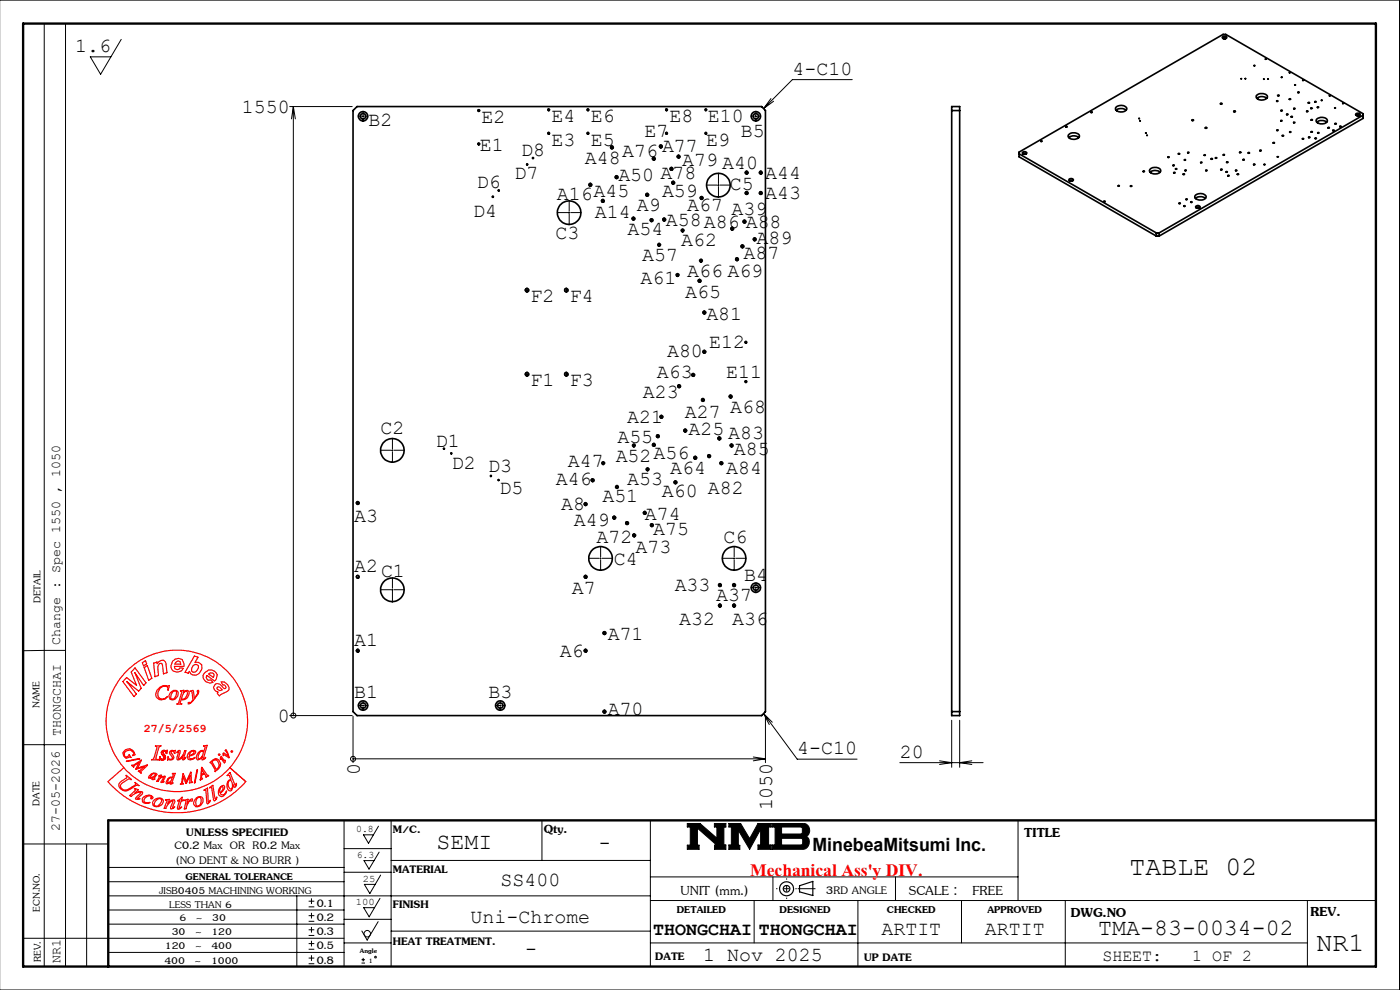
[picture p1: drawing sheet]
<svg xmlns="http://www.w3.org/2000/svg" width="297mm" height="210mm" viewBox="0 0 297 210" stroke-linecap="round" stroke-linejoin="round" font-family="sans-serif">
<g fill="none" stroke="#000" stroke-width=".35">
<path d="M259.4 7.8a.42 .42 0 0 1 .5-.2 .42 .42 0 0 1 .3 .5 .42 .42 0 0 1-.5 .2 .42 .42 0 0 1-.3-.5zM259.4 8.1h.7M259.6 8.2h.3M263.3 16.7h.1zM264.2 16.7h.1M268.1 16.7l.1 .1zM268.5 12.5l.1 .1zM269 16.8h.1M274.7 18l.1 .1zM276.4 17h.1zM75.7 22.6h85.9l.8 .9v127.4l-.8 .9h-85.9l-.8-.9v-127.4zM201.9 22.6h1.7v129.2h-1.7z"/>
<path d="M201.9 23.5h1.7M216.2 32.6l29.1 16.8M216.9 32.4a.53 .53 0 0 1 .9 .1 .51 .51 0 0 1-.5 .2 .51 .51 0 0 1-.4-.3zM217 32.7h.7M217.2 32.7h.3M226.1 26.8l.3 .1zM226.7 28.6a1.56 1.56 0 0 1 2.3 .2 1.34 1.34 0 0 1-2.1 .5l-.3-.3zM226.7 29.2a1.75 1.75 0 0 1 2.1 0M226.8 38a.42 .42 0 0 1 .6-.2 .42 .42 0 0 1 .2 .5 .42 .42 0 0 1-.5 .2 .42 .42 0 0 1-.3-.5zM226.9 38.3h.7M227.1 38.4h.3M236.8 22.7a1.53 1.53 0 0 1 2.2 .3 1.45 1.45 0 0 1-2.4 .2z"/>
<path d="M236.8 23.4a1.76 1.76 0 0 1 2.1 0M239.9 39.4l.2 .1h-.2zM241.6 25.1h.1zM241.8 25.6h.1M243 28.2h.1zM243.3 28.7h.1M244 36.5a1.63 1.63 0 0 1 2.1 0M244.2 35.7a1.4 1.4 0 0 1 2 .6 1.39 1.39 0 0 1-2.4-.1zM247.8 33.3l.2 .1zM248.8 35l.3 .1-.2 .1zM249 36.6h.3l-.3 .1zM250 32.6h.3z"/>
<path d="M251 36.9l.3 .1h-.2zM254.7 34.4l.3 .1zM257.9 33.4l.2 .1-.2 .1zM259 21.9l.3 .1-.4 .1zM260.1 36.4l.3 .1zM260.5 37.2l.2 .1zM262.1 36.1l.3 .1h-.3zM262.5 36.9l.2 .1zM263 32.3h.2zM266 34.8l.2 .1-.2 .1zM266.6 20.2a1.55 1.55 0 0 1 2.3 .3 1.39 1.39 0 0 1-2.4 .1zM266.6 20.8a1.76 1.76 0 0 1 2.1 0"/>
<path d="M268.1 34.9h.2zM270.1 30.2l.3 .1-.3 .1zM271 33.3l.1-.1zM271.7 25.5l.3 .1-.3 .1zM271.8 23.4l.2 .1h-.2zM272.1 28.7l.2 .1h-.2zM273 24.2l.2 .1h-.2zM273.5 21l.3 .1zM273.6 27.9l.3 .1-.3 .1zM274.4 26h.3zM274.5 23l.2 .1h-.2zM277.6 29.1h.3l-.3 .1z"/>
<path d="M278.1 22.9l.2 .1zM278.2 25.4l.2 .1h-.2zM278.9 21.6h.3zM279 29.3l.3 .1zM279.3 25.9a1.76 1.76 0 0 1 2.1 0M279.4 25.2a1.39 1.39 0 0 1 2.2 .4 1.43 1.43 0 0 1-2.4 0zM280.3 21.3h.2zM281.7 27.1h.3zM282.8 27.6l.2 .1-.2 .1zM283.2 26.2h.3l-.3 .1zM284.3 26.8h.2l-.2 .1zM284.9 21.9h.1z"/>
<path d="M287.6 24.2a.51 .51 0 0 1 .5-.2 .51 .51 0 0 1 .4 .4 .49 .49 0 0 1-.5 .2 .49 .49 0 0 1-.4-.4zM287.7 24.5h.7M287.9 24.5h.3M289.2 24.4l-43.3 25M245.3 50.1l-29.1-16.8v-1l43.3-25h.5l29.2 16.8v1l-43.3 25M245.3 49.4h.6M245.3 50.1h.6M245.3 49.4v.7M245.9 49.4v.7M250.2 43.1h.2l-.2 .1zM251.6 42.2l.2 .1-.1 .1zM253.6 42.1a1.76 1.76 0 0 1 2.1 0"/>
<path d="M253.7 41.3a1.41 1.41 0 0 1 2.2 .5 1.49 1.49 0 0 1-2.4 .1zM253.7 43.8a.49 .49 0 0 1 .5-.2 .49 .49 0 0 1 .4 .4 .49 .49 0 0 1-.5 .2 .49 .49 0 0 1-.4-.4zM253.8 44.1h.7M254 44.1h.3M201.9 150.9h1.7"/>
<circle cx="266.1" cy="13.9" r=".08"/>
<circle cx="271.9" cy="16.4" r=".08"/>
<circle cx="273.6" cy="15.4" r=".08"/>
<circle cx="275.5" cy="19.6" r=".11"/>
<circle cx="77" cy="24.6" r=".57"/>
<circle cx="77" cy="24.7" r=".98"/>
<circle cx="101.6" cy="23.4" r=".18"/>
<circle cx="101.6" cy="30.5" r=".18"/>
<circle cx="111.8" cy="34.9" r=".11"/>
<circle cx="113.1" cy="33.5" r=".11"/>
<circle cx="116.4" cy="28.3" r=".18"/>
<circle cx="116.4" cy="23.3" r=".17"/>
<circle cx="124.7" cy="28.3" r=".18"/>
<circle cx="124.7" cy="23.3" r=".17"/>
<circle cx="125.3" cy="39.2" r=".29"/>
<circle cx="129.8" cy="31.3" r=".28"/>
<circle cx="130.8" cy="37.6" r=".28"/>
<circle cx="138.7" cy="33.7" r=".28"/>
<circle cx="140.2" cy="31.1" r=".3"/>
<circle cx="141.4" cy="28.3" r=".18"/>
<circle cx="141.4" cy="23.3" r=".17"/>
<circle cx="142.4" cy="35.8" r=".29"/>
<circle cx="142.8" cy="38.8" r=".29"/>
<circle cx="144" cy="33.2" r=".28"/>
<circle cx="149.7" cy="28.3" r=".18"/>
<circle cx="149.7" cy="23.3" r=".17"/>
<circle cx="152.4" cy="39.3" r="2.5"/>
<circle cx="158.4" cy="36.6" r=".28"/>
<circle cx="160.4" cy="24.7" r=".56"/>
<circle cx="160.4" cy="24.6" r=".99"/>
<circle cx="161.4" cy="36.6" r=".28"/>
<circle cx="220.9" cy="30" r=".1"/>
<circle cx="231.6" cy="23.8" r=".11"/>
<circle cx="237.3" cy="39.4" r=".1"/>
<circle cx="242.6" cy="36.4" r=".11"/>
<circle cx="249.5" cy="35.9" r=".1"/>
<circle cx="251.4" cy="33.9" r=".11"/>
<circle cx="251.5" cy="36.2" r=".09"/>
<circle cx="252.1" cy="32.4" r=".13"/>
<circle cx="253" cy="25.5" r=".13"/>
<circle cx="255.6" cy="32.9" r=".11"/>
<circle cx="255.9" cy="27.1" r=".13"/>
<circle cx="255.9" cy="36.2" r=".1"/>
<circle cx="257.1" cy="33.7" r=".11"/>
<circle cx="259.1" cy="36" r=".11"/>
<circle cx="259.6" cy="32.9" r=".1"/>
<circle cx="260.4" cy="34.4" r=".12"/>
<circle cx="261.9" cy="23.7" r=".15"/>
<circle cx="263.8" cy="33.9" r=".11"/>
<circle cx="264.9" cy="32.4" r=".11"/>
<circle cx="267.4" cy="32" r=".11"/>
<circle cx="271" cy="21.5" r=".1"/>
<circle cx="271" cy="27.7" r=".11"/>
<circle cx="271.2" cy="20.3" r=".11"/>
<circle cx="274" cy="24.8" r=".11"/>
<circle cx="276.4" cy="29.5" r=".09"/>
<circle cx="277.3" cy="23.6" r=".11"/>
<circle cx="277.7" cy="21.8" r=".11"/>
<circle cx="278.3" cy="28" r=".11"/>
<circle cx="279.6" cy="22.8" r=".1"/>
<circle cx="279.7" cy="28.2" r=".1"/>
<circle cx="282.1" cy="20.3" r=".08"/>
<circle cx="283.2" cy="22.9" r=".07"/>
<circle cx="104.6" cy="41.7" r=".12"/>
<circle cx="105.8" cy="40.4" r=".11"/>
<circle cx="120.7" cy="45.1" r="2.5"/>
<circle cx="127.9" cy="42.6" r=".29"/>
<circle cx="134.4" cy="46.4" r=".29"/>
<circle cx="137.3" cy="41.3" r=".29"/>
<circle cx="138.2" cy="46.7" r=".29"/>
<circle cx="139.8" cy="51.9" r=".28"/>
<circle cx="140.9" cy="46.6" r=".29"/>
<circle cx="143.7" cy="58.3" r=".3"/>
<circle cx="144.8" cy="48.9" r=".28"/>
<circle cx="148.4" cy="59.6" r=".29"/>
<circle cx="148.7" cy="55.3" r=".29"/>
<circle cx="148.8" cy="42" r=".3"/>
<circle cx="155.3" cy="48.5" r=".29"/>
<circle cx="156.3" cy="55" r=".28"/>
<circle cx="157.5" cy="52.2" r=".28"/>
<circle cx="157.9" cy="47" r=".29"/>
<circle cx="158.4" cy="40.9" r=".28"/>
<circle cx="160.1" cy="50.8" r=".28"/>
<circle cx="161.4" cy="40.9" r=".28"/>
<circle cx="234.3" cy="42.8" r=".11"/>
<circle cx="251.3" cy="43.7" r=".11"/>
<circle cx="252.7" cy="42.9" r=".1"/>
<circle cx="111.8" cy="79.4" r=".35"/>
<circle cx="111.8" cy="61.6" r=".35"/>
<circle cx="120.1" cy="79.4" r=".35"/>
<circle cx="120.1" cy="61.6" r=".35"/>
<circle cx="147.1" cy="79.5" r=".29"/>
<circle cx="149.4" cy="66.3" r=".28"/>
<circle cx="149.4" cy="74.6" r=".28"/>
<circle cx="158.2" cy="72.6" r=".17"/>
<circle cx="83.2" cy="95.5" r="2.5"/>
<circle cx="94.2" cy="95.2" r=".11"/>
<circle cx="95.8" cy="96.2" r=".11"/>
<circle cx="128" cy="98.2" r=".29"/>
<circle cx="134.5" cy="94.5" r=".28"/>
<circle cx="137.4" cy="99.5" r=".29"/>
<circle cx="138.7" cy="94.4" r=".28"/>
<circle cx="139.5" cy="92.5" r=".28"/>
<circle cx="140.3" cy="88.4" r=".28"/>
<circle cx="144.1" cy="81.9" r=".28"/>
<circle cx="145.4" cy="91.3" r=".28"/>
<circle cx="147.5" cy="97.1" r=".29"/>
<circle cx="149.1" cy="84.8" r=".28"/>
<circle cx="150.4" cy="96.7" r=".3"/>
<circle cx="152.6" cy="93" r=".28"/>
<circle cx="153" cy="98.2" r=".28"/>
<circle cx="155" cy="84.1" r=".29"/>
<circle cx="155.2" cy="94.5" r=".29"/>
<circle cx="158.2" cy="81" r=".18"/>
<circle cx="75.9" cy="106.7" r=".29"/>
<circle cx="104.1" cy="101" r=".11"/>
<circle cx="105.8" cy="101.8" r=".11"/>
<circle cx="124.2" cy="106.9" r=".28"/>
<circle cx="125.7" cy="101.9" r=".29"/>
<circle cx="127.4" cy="118.5" r="2.5"/>
<circle cx="130.3" cy="109.8" r=".29"/>
<circle cx="130.9" cy="103.3" r=".28"/>
<circle cx="133" cy="110.9" r=".28"/>
<circle cx="134.5" cy="113.6" r=".28"/>
<circle cx="136.8" cy="108.8" r=".28"/>
<circle cx="138.3" cy="111.4" r=".29"/>
<circle cx="143.3" cy="102.3" r=".28"/>
<circle cx="155.7" cy="118.5" r="2.5"/>
<circle cx="75.9" cy="138" r=".28"/>
<circle cx="75.9" cy="122.4" r=".29"/>
<circle cx="83.2" cy="125.1" r="2.5"/>
<circle cx="124.2" cy="138" r=".28"/>
<circle cx="124.2" cy="122.4" r=".29"/>
<circle cx="128.2" cy="134.3" r=".29"/>
<circle cx="152.7" cy="128.4" r=".28"/>
<circle cx="152.7" cy="124.1" r=".28"/>
<circle cx="155.7" cy="128.4" r=".28"/>
<circle cx="155.7" cy="124.1" r=".28"/>
<circle cx="160.4" cy="124.7" r=".56"/>
<circle cx="160.4" cy="124.7" r=".99"/>
<circle cx="77" cy="149.7" r=".57"/>
<circle cx="77" cy="149.7" r=".98"/>
<circle cx="106.1" cy="149.7" r=".57"/>
<circle cx="106.1" cy="149.7" r=".98"/>
<circle cx="128.2" cy="151" r=".28"/>
</g>
<g fill="none" stroke="#000" stroke-width=".21">
<path d="M-.1 0h297v210h-297M9.4 5v200M13.9 5v200M25.7 8.4l-4.4 7.4-2.1-3.7h4.3M180.8 16.9h-12.7l-6.1 6.1M263.3 16.7h.1zM264.2 16.6l.1 .1zM266 13.9l.2 .1zM268.1 16.7l.1 .1zM268.5 12.5h.1zM269 16.8h.1M271.8 16.4h.2z"/>
<path d="M61.5 22.6h13.2M62.2 22.6v129.2M62.2 22.6l.5 2.6M62.2 22.6l-.4 2.6M76.9 24.7h.3M77 24.5v.3M101.5 23.5h.2M101.5 30.5h.2M101.6 23.3v.3M101.6 30.4v.2M101.6 23.2a.22 .22 0 0 0-.3 .2 .22 .22 0 0 0 .2 .3 .22 .22 0 0 0 .3-.2M101.6 30.3a.21 .21 0 0 0-.2 .2 .21 .21 0 0 0 .1 .2 .21 .21 0 0 0 .3-.1"/>
<path d="M111.7 34.9l.2 .1-.2-.1 .2-.2-.1 .3M113.1 33.4v.2M113.1 33.4l-.1 .2h.1l.1-.1h-.2M116.3 23.3h.2M116.3 28.3h.2M116.4 23.2v.2M116.4 28.1v.3M116.5 28.1l-.3 .1a.2 .2 0 0 0 .1 .3 .2 .2 0 0 0 .3-.2M116.5 23.1l-.3 .2a.2 .2 0 0 0 .2 .2 .2 .2 0 0 0 .2-.2M124.6 23.3h.2M124.6 28.3h.2M124.7 23.2v.2"/>
<path d="M124.7 28.1v.3M124.8 28.1l-.2 .1a.19 .19 0 0 0 .1 .3 .19 .19 0 0 0 .2-.2M124.8 23.1l-.3 .2a.2 .2 0 0 0 .2 .2 .2 .2 0 0 0 .2-.2M125.1 39.2h.3M125.2 39.1v.2M125.3 38.9a.34 .34 0 0 0-.4 .2 .34 .34 0 0 0 .2 .4 .34 .34 0 0 0 .5-.2M129.7 31.2h.3M129.8 31.1v.3M129.9 30.9a.34 .34 0 0 0-.4 .2 .34 .34 0 0 0 .2 .5 .34 .34 0 0 0 .4-.2M130.7 37.6h.3M130.8 37.5v.2M130.9 37.2a.34 .34 0 0 0-.4 .3 .34 .34 0 0 0 .2 .4 .34 .34 0 0 0 .4-.2"/>
<path d="M138.6 33.6h.2M138.7 33.5v.3M138.8 33.3a.34 .34 0 0 0-.4 .3 .34 .34 0 0 0 .2 .4 .34 .34 0 0 0 .4-.2M140.1 31h.2M140.2 30.9v.3M140.3 30.7a.33 .33 0 0 0-.4 .2 .33 .33 0 0 0 .2 .4 .33 .33 0 0 0 .4-.2M141.3 23.3h.2M141.3 28.3h.2M141.4 23.2v.2M141.4 28.1v.3M141.5 28.1h-.1a.21 .21 0 0 0-.2 .2 .21 .21 0 0 0 .2 .2 .21 .21 0 0 0 .2-.2M141.5 23.1h-.1a.21 .21 0 0 0-.2 .3 .21 .21 0 0 0 .4-.1"/>
<path d="M142.3 35.8h.3M142.5 35.7v.2M142.6 35.5a.34 .34 0 0 0-.5 .2 .34 .34 0 0 0 .2 .4 .34 .34 0 0 0 .5-.2M142.7 38.8h.2M142.8 38.6v.3M142.9 38.4a.32 .32 0 0 0-.4 .3 .32 .32 0 0 0 .2 .4 .32 .32 0 0 0 .4-.3M143.8 33.2h.3M144 33.1v.2M144 32.9a.33 .33 0 0 0-.4 .3 .33 .33 0 0 0 .3 .4 .33 .33 0 0 0 .4-.3M149.6 23.3h.3M149.6 28.3h.3M149.7 23.2v.2"/>
<path d="M149.7 28.1v.3M152.3 39.3h.2M152.4 39.1v.3M158.3 36.6h.2M158.4 36.5v.3M158.5 36.3a.34 .34 0 0 0-.4 .2 .34 .34 0 0 0 .2 .4 .34 .34 0 0 0 .4-.2M160.2 24.7h.3M160.3 24.5v.3M161.3 36.6h.2M161.4 36.5v.3M161.5 36.3a.34 .34 0 0 0-.4 .2 .34 .34 0 0 0 .2 .4 .34 .34 0 0 0 .4-.2M163.5 20.9l-1.5 2.1"/>
<path d="M164.1 21.5l-2.1 1.5M241.6 25.1l.1 .1zM243.1 28.2h.1M243.3 28.7h.1zM252.8 25.4l.4 .1-.3 .1zM255.7 27h.3v.2h-.2zM261.7 23.6h.4l-.3 .1zM262.5 36.9l.3 .1h-.3zM265.9 34.8l.3 .1-.1 .1zM268.1 34.9h.3zM271 33.3h.2zM271.7 23.4l.3 .1h-.2z"/>
<path d="M273.9 24.7l.3 .1h-.3zM276.3 29.4h.3zM280.3 21.2l.2 .1zM282 20.2l.2 .1zM104.4 41.8h.3h-.3l.2-.2v.3M105.7 40.4h.2M105.8 40.3v.2M105.8 40.3l-.1 .2 .2-.1M120.6 45.1h.3M120.7 45v.3M127.8 42.6h.2M127.9 42.5v.2"/>
<path d="M128 42.3a.33 .33 0 0 0-.4 .2 .33 .33 0 0 0 .2 .4 .33 .33 0 0 0 .4-.2M134.3 46.4h.2M134.4 46.2v.3M134.5 46.1a.33 .33 0 0 0-.4 .2 .33 .33 0 0 0 .2 .4 .33 .33 0 0 0 .4-.2M137.2 41.3h.2M137.3 41.2v.2M137.4 41a.34 .34 0 0 0-.4 .2 .34 .34 0 0 0 .2 .4 .34 .34 0 0 0 .4-.2M138.1 46.7h.3M138.2 46.6v.2M138.3 46.4a.33 .33 0 0 0-.4 .2 .33 .33 0 0 0 .3 .4 .33 .33 0 0 0 .4-.2M139.7 51.9h.2M139.8 51.8v.3"/>
<path d="M140.8 46.6h.2M140.9 46.5v.2M141 46.2a.33 .33 0 0 0-.4 .3 .33 .33 0 0 0 .2 .4 .33 .33 0 0 0 .4-.2M143.6 58.3h.3M143.7 58.2v.2M144.7 48.9h.2M144.8 48.8v.2M148.3 59.6h.2M148.4 59.4v.3M148.5 59.3a.33 .33 0 0 0-.4 .2 .33 .33 0 0 0 .2 .4 .33 .33 0 0 0 .4-.3M148.6 55.3h.2M148.7 55.2v.2"/>
<path d="M148.7 42h.3M148.8 41.9v.2M148.9 41.7a.33 .33 0 0 0-.4 .2 .33 .33 0 0 0 .2 .4 .33 .33 0 0 0 .5-.2M155.2 48.5h.3M155.3 48.4v.2M155.4 48.2a.33 .33 0 0 0-.4 .2 .33 .33 0 0 0 .2 .4 .33 .33 0 0 0 .4-.2M156.2 55h.3M156.4 54.8v.3M156.4 54.7a.33 .33 0 0 0-.4 .2 .33 .33 0 0 0 .3 .4 .33 .33 0 0 0 .4-.2M157.4 52.2h.2M157.5 52.1v.3M157.6 51.9a.34 .34 0 0 0-.4 .3 .34 .34 0 0 0 .2 .4 .34 .34 0 0 0 .4-.3"/>
<path d="M157.8 47h.3M157.9 46.9v.2M158 46.7a.34 .34 0 0 0-.4 .2 .34 .34 0 0 0 .2 .4 .34 .34 0 0 0 .5-.2M158.3 40.9h.2M158.4 40.8v.3M158.5 40.6a.34 .34 0 0 0-.4 .2 .34 .34 0 0 0 .2 .5 .34 .34 0 0 0 .4-.3M160 50.8h.2M160.1 50.6v.3M160.2 50.4a.33 .33 0 0 0-.4 .3 .33 .33 0 0 0 .2 .4 .33 .33 0 0 0 .4-.3M161.3 40.9h.2M161.4 40.8v.3M161.5 40.6a.34 .34 0 0 0-.4 .2 .34 .34 0 0 0 .2 .5 .34 .34 0 0 0 .4-.3"/>
<path d="M251.1 43.7l.3-.1v.2zM252.6 42.8l.3 .1-.2 .1zM111.7 79.4h.2M111.7 61.6h.2M111.8 61.4v.3M111.8 79.3v.2M111.9 79a.41 .41 0 0 0-.5 .3 .41 .41 0 0 0 .3 .5 .41 .41 0 0 0 .5-.3M111.9 61.1a.41 .41 0 0 0-.5 .3 .41 .41 0 0 0 .3 .5 .41 .41 0 0 0 .5-.2M120 79.4h.3M120 61.6h.3M120.2 61.4v.3M120.2 79.3v.2"/>
<path d="M120.3 79a.41 .41 0 0 0-.6 .3 .41 .41 0 0 0 .3 .5 .41 .41 0 0 0 .5-.3M120.3 61.1a.42 .42 0 0 0-.5 .3 .42 .42 0 0 0 .2 .5 .42 .42 0 0 0 .5-.2M146.9 79.5h.3M147.1 79.4v.2M147.1 79.2a.34 .34 0 0 0-.4 .2 .34 .34 0 0 0 .3 .4 .34 .34 0 0 0 .4-.2M149.3 74.6h.2M149.3 66.3h.2M149.4 66.2v.2M149.4 74.5v.2M149.5 66a.34 .34 0 0 0-.4 .2 .34 .34 0 0 0 .2 .4 .34 .34 0 0 0 .5-.2M149.5 74.3a.34 .34 0 0 0-.4 .2 .34 .34 0 0 0 .2 .4 .34 .34 0 0 0 .5-.2M158.1 72.6h.3"/>
<path d="M158.2 72.5v.2M158.3 72.4a.21 .21 0 0 0-.3 .2 .21 .21 0 0 0 .2 .2 .21 .21 0 0 0 .2-.1M83.1 95.5h.3M83.2 95.4v.3M94.2 95.1l-.1 .1h.2M95.8 96.1l-.2 .1h.2M127.8 98.2h.3M128 98.1v.3M134.3 94.5h.3M134.5 94.4v.2M137.3 99.5h.2M137.4 99.4v.3"/>
<path d="M138.6 94.4h.3M138.7 94.2v.3M138.8 94a.34 .34 0 0 0-.4 .3 .34 .34 0 0 0 .2 .4 .34 .34 0 0 0 .4-.3M139.4 92.5h.3M139.6 92.4v.2M139.6 92.2a.33 .33 0 0 0-.4 .3 .33 .33 0 0 0 .3 .3 .33 .33 0 0 0 .4-.2M140.2 88.4h.2M140.3 88.3v.2M140.4 88.1a.34 .34 0 0 0-.4 .2 .34 .34 0 0 0 .2 .4 .34 .34 0 0 0 .5-.2M143.9 81.9h.3M144.1 81.8v.2M144.1 81.6a.34 .34 0 0 0-.4 .2 .34 .34 0 0 0 .3 .4 .34 .34 0 0 0 .4-.2"/>
<path d="M145.2 91.3h.3M145.4 91.2v.3M145.5 91a.34 .34 0 0 0-.5 .3 .34 .34 0 0 0 .3 .4 .34 .34 0 0 0 .4-.3M147.4 97.1h.2M147.5 97v.2M147.6 96.8a.33 .33 0 0 0-.4 .2 .33 .33 0 0 0 .2 .4 .33 .33 0 0 0 .4-.2M149 84.8h.3M149.1 84.7v.3M149.2 84.5a.33 .33 0 0 0-.4 .3 .33 .33 0 0 0 .2 .4 .33 .33 0 0 0 .4-.3M150.3 96.8h.3M150.4 96.6v.3M150.5 96.4a.34 .34 0 0 0-.4 .3 .34 .34 0 0 0 .3 .4 .34 .34 0 0 0 .4-.3"/>
<path d="M152.5 93h.2M152.6 92.9v.2M152.7 92.7a.34 .34 0 0 0-.4 .2 .34 .34 0 0 0 .2 .4 .34 .34 0 0 0 .4-.2M152.9 98.2h.3M153 98.1v.3M153.1 97.9a.33 .33 0 0 0-.4 .3 .33 .33 0 0 0 .3 .4 .33 .33 0 0 0 .4-.3M154.9 84.1h.2M155 84v.2M155.1 83.8a.34 .34 0 0 0-.4 .2 .34 .34 0 0 0 .2 .4 .34 .34 0 0 0 .4-.2M155.1 94.5h.2M155.2 94.4v.2M155.3 94.2a.33 .33 0 0 0-.4 .2 .33 .33 0 0 0 .2 .4 .33 .33 0 0 0 .4-.2"/>
<path d="M158.1 81h.3M158.2 80.8v.3M158.3 80.7h-.1a.21 .21 0 0 0-.1 .4 .2 .2 0 0 0 .3-.1M75.8 106.7h.2M75.9 106.6v.2M76 106.4a.33 .33 0 0 0-.4 .2 .33 .33 0 0 0 .2 .4 .33 .33 0 0 0 .4-.2M104.2 100.9h-.2l.1 .2 .2-.1M105.8 101.7l-.1 .2 .2-.1M124.1 106.9h.3M124.2 106.8v.3M124.3 106.6a.34 .34 0 0 0-.4 .2 .34 .34 0 0 0 .3 .5 .34 .34 0 0 0 .4-.3M125.6 101.9h.2"/>
<path d="M125.7 101.7v.3M125.8 101.5a.34 .34 0 0 0-.4 .3 .34 .34 0 0 0 .2 .4 .34 .34 0 0 0 .4-.3M127.3 118.5h.2M127.4 118.3v.3M130.2 109.8h.2M130.3 109.7v.2M130.4 109.5a.33 .33 0 0 0-.4 .2 .33 .33 0 0 0 .2 .4 .33 .33 0 0 0 .4-.2M130.8 103.3h.2M130.9 103.2v.2M132.9 110.9h.3M133 110.8v.3M133.1 110.6a.34 .34 0 0 0-.4 .3 .34 .34 0 0 0 .2 .4 .34 .34 0 0 0 .4-.3"/>
<path d="M134.4 113.6h.3M134.5 113.4v.3M134.6 113.2a.34 .34 0 0 0-.4 .3 .34 .34 0 0 0 .3 .4 .34 .34 0 0 0 .4-.2M136.7 108.8h.2M136.8 108.7v.2M136.9 108.5a.33 .33 0 0 0-.4 .2 .33 .33 0 0 0 .2 .4 .33 .33 0 0 0 .4-.2M138.1 111.4h.3M138.3 111.3v.2M138.4 111.1a.33 .33 0 0 0-.4 .2 .33 .33 0 0 0 .2 .4 .33 .33 0 0 0 .4-.2M143.2 102.3h.2M143.3 102.2v.2M143.4 102a.33 .33 0 0 0-.4 .2 .33 .33 0 0 0 .2 .4 .33 .33 0 0 0 .4-.2"/>
<path d="M155.6 118.5h.3M155.7 118.3v.3M13.9 138h-9M75.8 138h.2M75.9 137.9v.2M76 137.7a.33 .33 0 0 0-.4 .3 .33 .33 0 0 0 .2 .4 .33 .33 0 0 0 .4-.3M76 122a.34 .34 0 0 0-.4 .3 .34 .34 0 0 0 .2 .4 .34 .34 0 0 0 .4-.3M83.1 125.1h.3M83.2 125v.2M124.1 138h.3M124.1 122.3h.3M124.2 122.2v.3"/>
<path d="M124.2 137.9v.2M124.3 137.7a.33 .33 0 0 0-.4 .3 .33 .33 0 0 0 .3 .4 .33 .33 0 0 0 .4-.3M124.3 122a.34 .34 0 0 0-.4 .3 .34 .34 0 0 0 .3 .4 .34 .34 0 0 0 .4-.3M128.1 134.3h.3M128.2 134.2v.2M128.3 133.9a.34 .34 0 0 0-.4 .3 .34 .34 0 0 0 .2 .4 .34 .34 0 0 0 .5-.2M152.6 128.4h.3M152.6 124.1h.3M152.7 124v.2M152.7 128.3v.3M152.8 128.1a.34 .34 0 0 0-.4 .3 .34 .34 0 0 0 .3 .4 .34 .34 0 0 0 .4-.3M152.8 123.8a.34 .34 0 0 0-.4 .2 .34 .34 0 0 0 .3 .4 .34 .34 0 0 0 .4-.2"/>
<path d="M155.6 128.4h.3M155.6 124.1h.3M155.7 124v.2M155.7 128.3v.3M155.8 128.1a.34 .34 0 0 0-.4 .3 .34 .34 0 0 0 .3 .4 .34 .34 0 0 0 .4-.3M155.8 123.8a.34 .34 0 0 0-.4 .2 .34 .34 0 0 0 .3 .4 .34 .34 0 0 0 .4-.2M160.2 124.7h.3M160.3 124.5v.3M4.9 158h9M61.5 151.8h13.2M62.2 151.8h.1M74.9 151.9v9.9"/>
<path d="M76.9 149.7h.3M77 149.5v.3M106 149.7h.3M106.1 149.5v.3M128.1 150.9h.3M128.2 150.8v.3M128.3 150.6a.33 .33 0 0 0-.4 .3 .33 .33 0 0 0 .3 .4 .33 .33 0 0 0 .4-.3M162 151.4l1.8 1.8M162 151.4l1.2 2.3M162 151.4l7.1 9.6h12.7M162.4 151.9v9.9M201.9 152.8v10"/>
<path d="M203.6 152.8v10M4.9 179h18.1M18.4 179v26M73 174v31M74.9 161h.1M74.9 161h87.5M80.3 175.3l-2.1 3.6-1.1-1.8h2.1M83 174v31M115 174v8.5M138 174v31M145.8 174.7h2.7l3.6 3.1v-2.4h-.5v-.7h2.4v.7h-.4v3.8h.4v1h-2.4v-.9h.4l-4-3.6v3.6h.3v.9h-2.5v-.9h.6v-3.9h-.6zM154.6 174.7h2.5l1.9 3.2 1.8-3.2h2.7v.7h-.4v3.8h.4v1h-2.7v-1h.6v-3.3l-2.4 4.3-2.4-4.1v3.2h.4v.9h-2.4v-1h.6v-3.8h-.6z"/>
<path d="M159.8 160.6l2.6 .4M162.4 161l-2.6 .4M163.8 174.7h6.6a1.46 1.46 0 0 1 1.3 1.2 1.46 1.46 0 0 1-.7 1.5 1.47 1.47 0 0 1 .7 1.5 1.47 1.47 0 0 1-1.1 1.2l-6.8 .1v-1h.6v-3.8h-.6zM165.8 175.4h4.1l.3 .3v1l-.3 .2h-4.1zM165.8 177.8l4.3 .1 .2 .2v.9l-.3 .2h-4.2zM190.9 161.8h17.7M199.3 161.4l2.6 .4-2.6 .4M206.2 161.4l-2.6 .4 2.6 .4M216 174v17M4.9 199h68.1M22.9 184h50.1M23 190h115"/>
<path d="M23 196h50M23 193h50M23 187h50M63 190v15M65.5 192.4h1.2M65.5 191.2h1.2M65.5 195.4h1.2M65.5 194.2h1.2M65.5 198.4h1.2M65.5 197.2h1.2M66.1 190.6v1.2M66.1 193.6v1.2"/>
<path d="M66.1 196.6v1.2M66.1 199.6v1.2M73 195h10M73 185h10M73 180h10M80.2 195.5l-2.3 3.9-1.1-1.9M80.4 180.8l-2.1 3.6-1.1-1.8h2.1M80.6 190.6l-2.3 3.9-1.1-2h2.2M80.8 185.6l-2.3 3.9-1.2-1.9h2.3M83 197.5h55M83 182.5h55M138 186h78"/>
<path d="M138 191h153.9M160 191v9M164 186v5M182 191v14M190 186v5M204 191v9M226 191v14M277.4 191v14M23 202h50M65.5 201.4h1.2M65.5 200.2h1.2M65.5 204.4h1.2"/>
<path d="M65.5 203.2h1.2M66.1 202.6v1.2M73 200h10M76.7 204.3h.7M76.7 203.6h.7M77 203.2v.7M138 200h139.4"/>
<circle cx="273.6" cy="15.4" r=".09"/>
<circle cx="274.8" cy="18" r=".09"/>
<circle cx="275.5" cy="19.6" r=".15"/>
<circle cx="276.5" cy="17" r=".09"/>
<circle cx="220.9" cy="30" r=".14"/>
<circle cx="226.3" cy="26.9" r=".14"/>
<circle cx="231.6" cy="23.8" r=".13"/>
<circle cx="237.3" cy="39.4" r=".15"/>
<circle cx="240" cy="39.5" r=".13"/>
<circle cx="241.9" cy="25.6" r=".06"/>
<circle cx="242.7" cy="36.4" r=".14"/>
<circle cx="247.9" cy="33.4" r=".15"/>
<circle cx="249" cy="35.1" r=".14"/>
<circle cx="249.1" cy="36.7" r=".13"/>
<circle cx="249.5" cy="35.9" r=".14"/>
<circle cx="250.1" cy="32.7" r=".15"/>
<circle cx="251.2" cy="37" r=".13"/>
<circle cx="251.5" cy="36.2" r=".15"/>
<circle cx="255.9" cy="36.2" r=".15"/>
<circle cx="257.1" cy="33.7" r=".13"/>
<circle cx="258" cy="33.5" r=".15"/>
<circle cx="259.1" cy="22" r=".16"/>
<circle cx="259.1" cy="36" r=".13"/>
<circle cx="259.6" cy="32.9" r=".14"/>
<circle cx="260.2" cy="36.5" r=".15"/>
<circle cx="260.4" cy="34.4" r=".13"/>
<circle cx="260.6" cy="37.3" r=".15"/>
<circle cx="262.3" cy="36.2" r=".15"/>
<circle cx="263.1" cy="32.3" r=".14"/>
<circle cx="263.8" cy="33.9" r=".14"/>
<circle cx="264.9" cy="32.4" r=".13"/>
<circle cx="267.4" cy="31.9" r=".13"/>
<circle cx="270.2" cy="30.3" r=".13"/>
<circle cx="271" cy="21.5" r=".15"/>
<circle cx="271.2" cy="20.3" r=".13"/>
<circle cx="272.2" cy="28.8" r=".13"/>
<circle cx="273.1" cy="24.3" r=".13"/>
<circle cx="273.7" cy="21" r=".14"/>
<circle cx="274.6" cy="23.1" r=".15"/>
<circle cx="277.4" cy="23.6" r=".14"/>
<circle cx="277.7" cy="21.8" r=".13"/>
<circle cx="277.8" cy="29.2" r=".13"/>
<circle cx="278.2" cy="23" r=".14"/>
<circle cx="278.3" cy="28" r=".13"/>
<circle cx="278.3" cy="25.5" r=".15"/>
<circle cx="279.1" cy="21.6" r=".14"/>
<circle cx="279.2" cy="29.4" r=".14"/>
<circle cx="279.6" cy="22.8" r=".15"/>
<circle cx="279.7" cy="28.2" r=".14"/>
<circle cx="281.9" cy="27.1" r=".14"/>
<circle cx="282.9" cy="27.7" r=".13"/>
<circle cx="283.4" cy="26.3" r=".13"/>
<circle cx="284.4" cy="26.9" r=".15"/>
<circle cx="234.3" cy="42.7" r=".14"/>
<circle cx="250.3" cy="43.1" r=".13"/>
<circle cx="251.7" cy="42.3" r=".15"/>
<circle cx="62.2" cy="151.8" r=".52"/>
<circle cx="74.9" cy="161" r=".54"/>
<circle cx="77.9" cy="198.1" r=".68"/>
<circle cx="79.7" cy="203" r=".17"/>
</g>
<g fill="none" stroke="#000" stroke-width=".25">
<path d="M169.6 187.9l2.8-.9v3l-2.8-.8z"/>
<circle cx="166.9" cy="188.5" r=".7"/>
<circle cx="166.9" cy="188.5" r="1.48"/>
</g>
<g fill="none" stroke="#f00" stroke-width=".25">
<path d="M41.2 139.2l.8 .2-.7 1.1h.9l.6 .5v.9l-.6 1-.6 .3h-.7l-.4-.3-.3-.5-.3 .4-.6-.2zM26.6 159l.9-.2a1.6 1.6 0 0 1 1.2 1.3l-.5 .2 .2-.4-.1-.4-.6-.4-.9 .2-.4 .4v.7l.3 .2 .7-.3v-.2l.4 .5h-.2l-.8 .3-.6-.6-.1-.6zM28.6 141.7l2.4 3.1-.5 .6-1.9-2.7 1.4 3.3-.6 .6-2.5-2 2 2.6-.5 .6-2.3-3.2 .7-.9 2.2 1.7-1.2-2.9zM30.2 140.6l.7-.4 .2 .6-.7 .4zM30.6 141.6l.7-.4 .9 2.7-.7 .4zM32.6 140.7l.7-.3v.4l.4-.4 .5-.3 .5-.1a2.85 2.85 0 0 1 .7 2.7l-.7 .2-.2-1.6a.46 .46 0 0 0-.1-.5 .46 .46 0 0 0-.5-.1l-.4 .7 .1 1.9-.7 .2zM33 158.2h1.1l-.3 .2-.7 2.2v.4l.3 .1-1.3 .1 .5-.2 .1-.4 .6-2.1zM34 145.7a1.93 1.93 0 0 1 1.7-.2l.2-.1-.3 1a.68 .68 0 0 0-.2-.8 .68 .68 0 0 0-.8 0 1.73 1.73 0 0 0-.9 2.4 1.28 1.28 0 0 0 1.9-.3l-.5 .5-.8 .3a1.19 1.19 0 0 1-1.3-1.2l.3-.8zM34.4 159.3l1.1-.1-.2 .6-.1-.3-.3-.2-.4 .3 .6 1a.91 .91 0 0 1-1.2 .5l-.1 .1 .1-.7 .1 .4 .5 .2 .3-.2v-.3l-.6-.8zM36.1 159.3l1.1-.1-.1 .6-.2-.3-.3-.2-.3 .3 .6 1a.91 .91 0 0 1-1.2 .5l-.2 .1 .1-.7 .2 .4 .4 .2 .3-.2v-.3l-.6-.9zM36.2 146.9a.86 .86 0 0 1 .9-.5 .86 .86 0 0 1 .7 .7l-.1 .6-.6 .6-.6 .2-.4-.2a1.07 1.07 0 0 1 .1-1.4zM36.6 140.3l.6-.5 .7-.1 .8 .2 .4 1-.1 .4h-2l.1 .5 .5 .3 .3-.1 .3-.3 .7 .1-.4 .5-.9 .3-.9-.3-.3-.4-.2-.6z"/>
<path d="M36.7 146.7l.4-.2 .3 .2a1.47 1.47 0 0 1-.8 1.6l-.3-.1a1.74 1.74 0 0 1 .4-1.5zM37.3 140.5l.5-.3 .4 .1 .1 .6h-1.2zM37.6 159.4l.5-.2 .1 .1-.3 1.6a1.9 1.9 0 0 0 1.2-1.5l.1-.2h.2l-.4 1.8 .4-.3-.6 .5-.2-.2 .3-.8a1.22 1.22 0 0 1-1.3 1 1.52 1.52 0 0 1 .3-1.5l-.1-.3-.3 .2zM38.3 146.5l.7-.1-.1 .5 .8-.5 .3 .2a1.32 1.32 0 0 1-.2 1.4 1.32 1.32 0 0 1-1.3 .4l-.3 .8 .4 .2h-1.1l.4-.4 .7-2.1v-.3zM39.2 146.7l.3-.1a.6 .6 0 0 1 .2 .8l-.4 .7-.4 .2-.4-.1zM40.1 159.6a.82 .82 0 0 1 1.4-.1 1.35 1.35 0 0 1-1.4 .9l.1 .4 .4 .2 .8-.3-.4 .3-.6 .2-.5-.1a1.1 1.1 0 0 1 .2-1.5zM40.3 146.6l.7-.2 .2 1.7 .8-1.2a.25 .25 0 0 1-.2-.3 .25 .25 0 0 1 .3-.2l.1 .1a4.7 4.7 0 0 1-2.2 2.9l-.1-.4h.2l.2 .1 .6-.6-.2-1.7zM40.4 159.6l.6-.3 .2 .2a1.25 1.25 0 0 1-1.1 .7zM41 141.2l.3-.2h.5l.3 .2v.5l-.8 .9h-.3l-.4-.3v-.5zM42.5 159.4l.4-.1 .2 .1a1.41 1.41 0 0 1-1 1.6 1.17 1.17 0 0 1 .4-1.6zM43.2 158.2l.8-.1-.9 2.8 .5-.2-.2 .3-.5 .2v-.7l-.3 .4-.7 .3a1.36 1.36 0 0 1 1.2-2l.2 .2 .2-1zM43.3 142.8l.9-.7h.7l.7 .3 .5 .7-.2 1-.4 .4-1.6-1.2-.2 .4 .3 .5 .3 .1 .4-.1 .5 .5-.7 .2-.9-.3-.5-.7v-.6z"/>
<path d="M44.2 143l.4-.3 .6 .1 .2 .3-.1 .5zM45.6 145.2a1.13 1.13 0 0 1 1.7 .6l.3 .3 .3-.3-.3-.5h-.3l-.4-.7 .7 .1 .7 .5 .3 .7a1.65 1.65 0 0 1-1.4 1.3l-.7 .4-.4-.6 .2-.2-.4-.1-.4-.4-.2-.5zM46.1 145.7l.5 .1 .6 .5-.6 .2-.5-.3-.1-.2zM46.4 159.9h.2v.3h-.2zM47.8 159.1h.2l.3 .5 .3 1.2-1.1-.7-.1 .2v-.6l1 .6zM49 159.3h.2l.1 .2-.2 .1zM26.3 162.8a15 15 0 0 1 .8-20.7 15 15 0 0 1 20.8 0 15 15 0 0 1 .9 20.7M26.3 162.8l-3.4 3a19.5 19.5 0 0 0 29.2 0l-3.3-3M26.3 162.8a15 15 0 0 0 22.5 0M26.7 164.5l1.2 .8h-.7l-1.1 .7a.81 .81 0 0 0-.6 .8 .81 .81 0 0 0 .7 .8 3 3 0 0 0 2.4-1l.2-.3-.1-.3 .8 .6-.5-.1-1.2 .8a1.49 1.49 0 0 1-1.6 .4 1.49 1.49 0 0 1-1-1.2l.3-.6 1.3-.8 .2-.3zM26.8 161.5l2.7-.6 .1 .1zM28 162.3h.3l1.7-1.1-.8 1.7 2.1-.6-1.5 1.4 .1 .3-.5-.4 .2-.1 1-.9-1.7 .6 .6-1.5-1.1 .8v.2l-.5-.3z"/>
<path d="M28.5 167.2l.9 .3-.8 .7 .3-.1a1.25 1.25 0 0 1 1.4 0l-.2 .4-.9 .9h.5l-.3 .2-.6-.1v-.2l1.1-1.2a2.04 2.04 0 0 0-2.1 .8l-.3-.1 1.3-1.2zM30.3 169.2l.3-.2a1.3 1.3 0 0 1 1.9 .1l-.1 .3-.3 .1-.1-.2 .2-.2v-.2a1.17 1.17 0 0 0-1.6 1.1l.3 .3h.9l-1.2 .1-.4-.3v-.6zM32.1 164.1l.5-.1 .7 .2-.6 .9 .2 .2-.6 .1 .2-.5-.4 .2-.6-.1 .1-.3zM32.3 164.3l.3-.2 .3 .1a.9 .9 0 0 1-1 .7zM32.6 165.2h.1M32.7 169.7l.7-.4a.85 .85 0 0 1 1.2 .8 1.4 1.4 0 0 1-2.1 .8l-.2-.6zM33.2 169.7l.4-.3h.4l.3 .2a1.34 1.34 0 0 1-1.3 1.4l-.3-.2v-.3zM33.7 164.6l.6-.2-.3 .6 .4-.3h.7l-.6 1.1h.3l-.6 .2v-.2l.6-1a1.36 1.36 0 0 0-1.3 1h-.3l.7-1.1zM35.1 169.6h.9l-.4 .9 .2-.2a1.18 1.18 0 0 1 1.2-.6l.1 .4-.5 1.3 .5-.2-.8 .4-.1-.2 .5-1.5a2.01 2.01 0 0 0-1.5 1.6l-.4-.1 .7-1.5zM35.9 165.1h.5a.84 .84 0 0 1-.8 .9zM36.6 164.1l.6-.1-.8 2.1h.3l-.6 .2 .2-.5-.9 .5-.2-.2a1.27 1.27 0 0 1 1.2-1.3l.2 .1 .2-.6zM37.7 169.8l.5-.3 .4-.4-.1 .6h.4l-.1 .2h-.3l-.5 1.6 .6-.3-.7 .5-.3-.2 .5-1.6h-.4z"/>
<path d="M38.9 164.1l.6 1.7 1-2 .1 2 .3 .2-.7 .1 .1-1.6-.8 1.7-.7-1.4-.1 1.3 .2 .2-.6 .1 .2-.4 .3-1.9M39.1 169.7l.8-.2-.2 1.1a1.36 1.36 0 0 1 1.1-1.1v.4l-.3 .1-.2-.2-.3 .5-.5 1.2-.4 .1 .3-1.8zM41.6 169.4a.86 .86 0 0 1 1.5 .1 1.39 1.39 0 0 1-1.6 1.6l-.4-.4a1.51 1.51 0 0 1 .5-1.3zM41.8 163.4l.1-.1-.5 2.7-.2 .1zM41.8 169.4l.4-.3 .3 .1a1.37 1.37 0 0 1-.4 1.8l-.4-.1a1.51 1.51 0 0 1 .1-1.5zM42.8 162.8l1.2 1.7 .3 .1-.6 .2-.3-.6-.5 .2-.1 .7 .2 .1-.5 .3zM42.8 163.3l.5 .7-.5 .2zM43.3 167.6l.7-.4 .2 2.9 .5-.3-.5 .7h-.2l-.1-.3-.2-2.6zM44.4 167.1l.8-.5 .5 2.9 .3-.4-.4 .8-.3-.1-.4-2.7zM44.5 161.7l1.3-.8 .6 .3 .4 .8a1.88 1.88 0 0 1-1.2 1.6v-.3l-.8-1.5zM45.1 161.5l.7-.3 .4 .2 .3 .9-.3 .6-.2 .3-1-1.5zM46.7 167l.6-.4 .3 .1a1.63 1.63 0 0 1-.9 1.6l.4 .3 .4-.1 .5-.7a1.27 1.27 0 0 1-1 1.2 1.11 1.11 0 0 1-.5-1.7z"/>
<path d="M46.9 160.9l-.2 .2 .2-.7 .8 1.1 .1-.3-.1 .6h-.2l-.6-.9M47 166.9l.2-.1a.94 .94 0 0 1-.5 1.4 1.27 1.27 0 0 1 .3-1.3zM48.6 165.6l.3-.1a1.51 1.51 0 0 1 .2 1.8l-.2 .1a1.38 1.38 0 0 1-.3-1.8zM48.8 163.9l1.2 2.7 .2-.5v.4l-.4 .5-.4-.6v.6l-.3 .7a.51 .51 0 0 1-.7-.1 1.35 1.35 0 0 1 .6-2.2l-.3-.7a.24 .24 0 0 0-.2-.3 .24 .24 0 0 0-.2 .2z"/>
</g>
<path d="M164.6 188.5h4.4M166.9 186.3v4.4" fill="none" stroke="#000" stroke-width=".21" stroke-dasharray="15.2 1.3 1.3 1.3" stroke-dashoffset="15" stroke-linecap="butt"/>
<g fill="none" stroke="#000" stroke-width=".21" stroke-dasharray="15.2 1.3 1.3 1.3" stroke-linecap="butt">
<path d="M76.8 24.6h-.9M77 24.4v-.9M77 24.9v.9M77.3 24.6h.9M101.6 23.2v-.1M101.6 30.3v-.1M101.8 23.4h.1M101.8 30.5h.1M111.7 34.9h-.1M111.8 34.7v-.1M111.8 35v.1M112 34.9h.1"/>
<path d="M113 33.5h-.1M113.1 33.4v-.1M113.1 33.6v.1M113.2 33.5h.1M116.2 28.3h-.1M116.2 23.3h-.1M116.4 28.5v.1M116.4 23.5v.1M124.8 28.5v.1M124.8 23.5v.1M125 28.3h.1M125 23.3h.1"/>
<path d="M125 39.2h-.1M125.3 38.9v-.1M125.3 39.4v.2M125.5 39.2h.2M129.6 31.2h-.2M129.8 31v-.2M129.8 31.5v.1M130.1 31.2h.2M130.6 37.6h-.2M130.8 37.3v-.2M130.8 37.8v.2M131.1 37.6h.1"/>
<path d="M138.5 33.6h-.2M138.7 33.4v-.2M138.7 33.9v.1M139 33.6h.1M140 31h-.2M140.2 30.8v-.2M140.2 31.3v.1M140.5 31h.1M141.2 23.3h-.1M141.2 28.3h-.1M141.4 23.5v.1M141.4 28.5v.1"/>
<path d="M142.2 35.8h-.1M142.5 35.6v-.2M142.5 36.1v.1M142.6 38.7h-.2M142.7 35.8h.2M142.8 38.5v-.2M142.8 39v.1M143.1 38.7h.1M143.7 33.2h-.1M144 33v-.2M144 33.5v.1M144.2 33.2h.2"/>
<path d="M149.8 23.5v.1M149.8 28.5v.1M150 23.3h.1M150 28.3h.1M152.2 39.3h-2.4M152.4 39v-2.4M152.4 39.5v2.4M152.7 39.3h2.3M158.2 36.6h-.2M158.4 36.3v-.1M158.4 36.8v.2M158.7 36.6h.1"/>
<path d="M160.1 24.6h-.8M160.4 24.4v-.9M160.4 24.9v.9M160.6 24.6h.9M161.2 36.6h-.2M161.4 36.3v-.1M161.4 36.8v.2M161.7 36.6h.1M104.5 41.7h-.2M104.6 41.6v-.1M104.6 41.9v.1M104.7 41.7h.1"/>
<path d="M105.7 40.4h-.1M105.8 40.3v-.1M105.8 40.5v.1M105.9 40.4h.2M120.5 45.1h-2.4M120.8 44.8v-2.3M120.8 45.3v2.4M121 45.1h2.4M127.7 42.6h-.2M127.9 42.4v-.2M127.9 42.9v.1M128.2 42.6h.1"/>
<path d="M134.2 46.4h-.2M134.4 46.1v-.2M134.4 46.6v.2M134.7 46.4h.1M137.1 41.3h-.2M137.3 41.1v-.2M137.3 41.6v.1M137.6 41.3h.1M138 46.7h-.2M138.3 46.4v-.1M138.3 46.9v.2M138.5 46.7h.2"/>
<path d="M139.6 51.9h-.2M139.8 51.7v-.2M139.8 52.2v.1M140.1 51.9h.2M140.7 46.6h-.2M140.9 46.3v-.2M140.9 46.8v.2M141.2 46.6h.1M143.5 58.3h-.2M143.8 58.1v-.2M143.8 58.6v.1M144 58.3h.2"/>
<path d="M144.6 48.9h-.2M144.8 48.6v-.1M144.8 49.1v.2M145.1 48.9h.1M148.2 59.5h-.2M148.4 59.3v-.2M148.4 59.8v.2M148.5 55.3h-.2M148.6 42h-.1M148.7 59.5h.1M148.7 55v-.1M148.7 55.5v.2"/>
<path d="M148.9 41.7v-.1M148.9 42.2v.2M149 55.3h.1M149.1 42h.2M155.1 48.5h-.2M155.4 48.2v-.1M155.4 48.7v.2M155.6 48.5h.2M156.1 55h-.1M156.4 54.7v-.1M156.4 55.2v.2M156.6 55h.2"/>
<path d="M157.3 52.2h-.2M157.5 52v-.2M157.5 52.5v.1M157.7 47h-.2M157.8 52.2h.1M158 46.7v-.1M158 47.2v.2M158.2 40.9h-.2M158.2 47h.2M158.4 40.7v-.2M158.4 41.2v.1M158.7 40.9h.1"/>
<path d="M159.9 50.7h-.2M160.1 50.5v-.2M160.1 51v.1M160.4 50.7h.1M161.2 40.9h-.2M161.4 40.7v-.2M161.4 41.2v.1M161.7 40.9h.1M111.6 79.4h-.3M111.6 61.5h-.3M111.8 79.1v-.2M111.8 79.6v.2"/>
<path d="M111.8 61.3v-.3M111.8 61.8v.2M112.1 79.4h.2M112.1 61.5h.2M119.9 79.4h-.2M119.9 61.5h-.2M120.2 79.1v-.2M120.2 79.6v.2M120.2 61.3v-.3M120.2 61.8v.2M120.4 79.4h.2M120.4 61.5h.2"/>
<path d="M146.8 79.5h-.1M147.1 79.3v-.2M147.1 79.8v.1M147.3 79.5h.2M149.2 74.6h-.2M149.2 66.3h-.2M149.4 74.4v-.2M149.4 74.9v.1M149.4 66v-.1M149.4 66.5v.2M149.7 74.6h.1M149.7 66.3h.1"/>
<path d="M158.3 72.8v.1M158.5 72.6h.1M83 95.5h-2.4M83.3 95.3v-2.4M83.3 95.8v2.3M83.5 95.5h2.4M127.7 98.2h-.1M128 98v-.2M128 98.5v.1M128.2 98.2h.2M134.2 94.5h-.1M134.5 94.2v-.1"/>
<path d="M134.5 94.7v.2M134.7 94.5h.2M137.1 99.5h-.1M137.4 99.3v-.2M137.4 99.8v.1M137.6 99.5h.2M138.5 94.3h-.2M138.7 94.1v-.2M138.7 94.6v.2M139 94.3h.1M139.3 92.5h-.1M139.6 92.3v-.2"/>
<path d="M139.6 92.8v.1M139.8 92.5h.2M140.1 88.4h-.2M140.3 88.1v-.1M140.3 88.6v.2M140.6 88.4h.1M143.8 81.9h-.1M144.1 81.7v-.2M144.1 82.2v.1M144.3 81.9h.2M145.1 91.3h-.1M145.4 91.1v-.2"/>
<path d="M145.4 91.6v.1M145.6 91.3h.2M147.3 97.1h-.2M147.5 96.8v-.1M147.5 97.3v.2M147.8 97.1h.1M148.9 84.8h-.2M149.1 84.6v-.2M149.1 85.1v.1M149.4 84.8h.1M150.2 96.7h-.2M150.5 96.5v-.2"/>
<path d="M150.5 97v.1M150.7 96.7h.2M152.4 93h-.2M152.6 92.7v-.1M152.6 93.2v.2M152.8 98.2h-.2M152.9 93h.1M153.1 98v-.2M153.1 98.5v.1M153.3 98.2h.2M154.8 84.1h-.2M155 94.5h-.2"/>
<path d="M155 83.8v-.1M155 84.3v.2M155.2 94.2v-.1M155.2 94.7v.2M155.3 84.1h.1M155.5 94.5h.1M158.3 80.7v-.1M158.5 80.9h.1M75.7 106.7h-.2M75.9 106.4v-.1M75.9 106.9v.2M76.2 106.7h.1"/>
<path d="M124 106.9h-.2M124.3 106.7v-.2M124.3 107.2v.1M124.5 106.9h.2M125.5 101.8h-.2M125.7 101.6v-.2M125.7 102.1v.2M126 101.8h.2M127.2 118.4h-2.4M127.4 118.2v-2.4M127.4 118.7v2.4M127.7 118.4h2.3"/>
<path d="M130.1 109.8h-.2M130.3 109.5v-.1M130.3 110v.2M130.6 109.8h.1M130.7 103.3h-.2M130.9 103v-.1M130.9 103.5v.2M131.2 103.3h.1M132.8 110.9h-.2M133.1 110.7v-.2M133.1 111.2v.1M133.3 110.9h.2"/>
<path d="M134.3 113.5h-.2M134.6 113.3v-.2M134.6 113.8v.1M134.8 113.5h.2M136.6 108.8h-.2M136.8 108.5v-.1M136.8 109v.2M137.1 108.8h.1M138.1 111.4h-.2M138.3 111.1v-.1M138.3 111.6v.2M138.6 111.4h.1"/>
<path d="M143.1 102.3h-.2M143.3 102v-.1M143.3 102.5v.2M143.6 102.3h.1M155.5 118.4h-2.4M155.8 118.2v-2.4M155.8 118.7v2.4M156 118.4h2.4M75.7 138h-.2M75.9 137.8v-.2M75.9 138.3v.1M76.2 138h.1"/>
<path d="M83 125.1h-2.4M83.3 124.8v-2.3M83.3 125.3v2.4M83.5 125.1h2.4M124 138h-.2M124 122.3h-.2M124.3 137.8v-.2M124.3 138.3v.1M124.3 122.1v-.2M124.3 122.6v.1M124.5 138h.2M124.5 122.3h.2"/>
<path d="M128 134.3h-.2M128.3 134v-.1M128.3 134.5v.2M128.5 134.3h.2M152.5 128.4h-.2M152.5 124.1h-.2M152.8 128.2v-.2M152.8 128.7v.1M152.8 123.8v-.1M152.8 124.3v.2M153 128.4h.2M153 124.1h.2"/>
<path d="M155.5 128.4h-.2M155.5 124.1h-.2M155.8 128.2v-.2M155.8 128.7v.1M155.8 123.8v-.1M155.8 124.3v.2M156 128.4h.2M156 124.1h.2M160.1 124.6h-.8M160.4 124.4v-.9M160.4 124.9v.9M160.6 124.6h.9"/>
<path d="M76.8 149.6h-.9M77 149.4v-.9M77 149.9v.9M77.3 149.6h.9M105.9 149.6h-.9M106.1 149.4v-.9M106.1 149.9v.9M106.4 149.6h.9M128 150.9h-.2M128.3 150.7v-.2M128.3 151.2v.1M128.5 150.9h.2"/>
<path d="M169.2 188.5h3.8"/>
</g>
<path d="M4.9 5h287v200h-287zM291.9 174h-268.9v31" fill="none" stroke="#000" stroke-width=".5"/>
<path d="M145.8 174.7v.7h.6v3.9h-.6v.9h2.5v-.9h-.3v-3.6l4 3.6h-.4v.9h2.4v-1h-.4v-3.8h.4v-.7h-2.4v.7h.5v2.4l-3.6-3.1zM154.6 174.7v.7h.6v3.8h-.6v1h2.4v-.9h-.4v-3.2l2.4 4.1 2.4-4.3v3.3h-.6v1h2.7v-1h-.4v-3.8h.4v-.7h-2.7l-1.8 3.2-1.9-3.2zM165.8 177.8h4.2l.3 .3v.9l-.3 .2h-4.2zM163.8 174.7v.7h.6v3.8h-.6v1l7-.1 .6-.6 .3-.9-.2-.8-.5-.4a1.47 1.47 0 0 0 .7-1.5 1.47 1.47 0 0 0-1.3-1.2zM165.8 175.4h4.1l.3 .3v1l-.3 .2h-4.1z" fill-rule="evenodd" fill="#000"/>
<text font-size="5.6" fill="#f00" x="159.1" y="185.9">Mechanical Ass'y DIV.</text>
<g font-size="5.6">
<text x="239.6" y="185.7">TABLE 02</text>
<text x="279.3" y="201.7">NR1</text>
</g>
<g font-size="4.9">
<text x="92.6" y="180">SEMI</text>
<text x="233" y="198.2">TMA-83-0034-02</text>
</g>
<g font-size="4.2">
<text x="16" y="11">1.6</text>
<text x="168.1" y="15.9">4-C10</text>
<text x="51.3" y="24">1550</text>
<text x="78.2" y="26.7">B2</text>
<text x="102.2" y="26.1">E2</text>
<text x="117" y="25.9">E4</text>
<text x="125.3" y="25.9">E6</text>
<text x="136.8" y="29.2">E7</text>
<text x="142" y="25.9">E8</text>
<text x="150.2" y="25.9">E10</text>
<text x="157.1" y="29.2">B5</text>
<text x="101.8" y="32">E1</text>
<text x="110.6" y="33.2">D8</text>
<text x="117" y="30.9">E3</text>
<text x="124.1" y="34.7">A48</text>
<text x="125.3" y="30.9">E5</text>
<text x="132" y="33.3">A76 A77</text>
<text x="144.7" y="35.3">A79 A40</text>
<text x="149.8" y="30.9">E9</text>
<text x="101.2" y="39.9">D6</text>
<text x="109.2" y="37.9">D7</text>
<text x="131.2" y="38.5">A50 A78</text>
<text x="140.4" y="41.8">A59</text>
<text x="154.8" y="40.3">C5</text>
<text x="162.3" y="38">A44</text>
<text x="100.4" y="45.9">D4</text>
<text x="118.1" y="42.5">A16A45</text>
<text x="126.2" y="46.3">A14</text>
<text x="135.1" y="44.9">A9</text>
<text x="141.2" y="48">A58A86 A88</text>
<text x="145.8" y="44.9">A67 A39</text>
<text x="162.3" y="42.3">A43</text>
<text x="117.9" y="50.6">C3</text>
<text x="133.1" y="49.9">A54</text>
<text x="144.5" y="52.1">A62</text>
<text x="160.5" y="51.8">A89</text>
<text x="136.2" y="55.3">A57</text>
<text x="145.8" y="58.7">A66 A69</text>
<text x="157.7" y="55">A87</text>
<text x="112.5" y="64">F2</text>
<text x="120.9" y="64">F4</text>
<text x="135.9" y="60.1">A61</text>
<text x="145.3" y="63.3">A65</text>
<text x="149.8" y="68">A81</text>
<text x="141.5" y="75.7">A80</text>
<text x="150.5" y="73.8">E12</text>
<text x="112.5" y="81.9">F1</text>
<text x="120.9" y="81.9">F3</text>
<text x="139.3" y="80.2">A63</text>
<text x="154.1" y="80.2">E11</text>
<text x="133" y="89.8">A21</text>
<text x="136.4" y="84.4">A23</text>
<text x="145.3" y="88.6">A27</text>
<text x="154.9" y="87.5">A68</text>
<text x="80.7" y="92.1">C2</text>
<text x="92.5" y="94.8">D1</text>
<text x="131" y="93.9">A55</text>
<text x="146" y="92.4">A25 A83</text>
<text x="95.9" y="99.5">D2 D3</text>
<text x="120.5" y="99.1">A47</text>
<text x="130.6" y="98">A52A56</text>
<text x="142.2" y="100.6">A64</text>
<text x="154.1" y="100.6">A84</text>
<text x="155.7" y="96.6">A85</text>
<text x="106" y="104.8">D5</text>
<text x="117.9" y="102.9">A46</text>
<text x="127.8" y="106.5">A51</text>
<text x="133" y="102.9">A53</text>
<text x="140.4" y="105.4">A60 A82</text>
<text x="75.2" y="110.6">A3</text>
<text x="119.1" y="108.3">A8</text>
<text x="121.7" y="111.5">A49</text>
<text x="136.8" y="110.3">A74</text>
<text x="138.6" y="113.5">A75</text>
<text x="126.5" y="115.1">A72</text>
<text x="130.2" y="119.9">C4</text>
<text x="134.8" y="117.4">A73</text>
<text x="153.5" y="115.1">C6</text>
<text x="75.2" y="121.3">A2</text>
<text x="80.8" y="122.5">C1</text>
<text x="121.3" y="125.9">A7</text>
<text x="143.1" y="125.3">A33</text>
<text x="157.8" y="123.2">B4</text>
<text x="151.9" y="127.5">A37</text>
<text x="75.2" y="137">A1</text>
<text x="128.9" y="135.7">A71</text>
<text x="144.1" y="132.6">A32</text>
<text x="155.3" y="132.6">A36</text>
<text x="118.8" y="139.4">A6</text>
<text x="75.2" y="148.1">B1</text>
<text x="103.6" y="148.1">B3</text>
<text x="58.9" y="153.2">0</text>
<text x="128.9" y="151.7">A70</text>
<text x="169.1" y="160">4-C10</text>
<text x="190.9" y="160.8">20</text>
<text x="76.3" y="164.3" transform="rotate(-90 76.3 164.3)">0</text>
<text x="163.8" y="171.9" transform="rotate(-90 163.8 171.9)">1050</text>
<text x="127.1" y="180">-</text>
<text x="217.3" y="177.6">TITLE</text>
<text x="106.2" y="188">SS400</text>
<text x="144.4" y="189.8">UNIT (mm.)</text>
<text x="192.8" y="189.8">SCALE :</text>
<text x="206.3" y="189.8">FREE</text>
<text x="99.8" y="195.9">Uni-Chrome</text>
<text x="227.2" y="194.4">DWG.NO</text>
<text x="278" y="194.3">REV.</text>
<text x="111.4" y="202.5">-</text>
<text x="149.2" y="203.9">1 Nov 2025</text>
<text x="187" y="198.4">ARTIT</text>
<text x="208.9" y="198.4">ARTIT</text>
</g>
<g font-size="3.9">
<text x="115.3" y="176.8">Qty.</text>
<text x="172.4" y="180.6">MinebeaMitsumi Inc.</text>
<text x="138.6" y="198.3">THONGCHAI</text>
<text x="161" y="198.3">THONGCHAI</text>
</g>
<g font-size="3.5">
<text x="39.5" y="177.3">UNLESS SPECIFIED</text>
<text x="83.3" y="176.7">M/C.</text>
<text x="37" y="180.2">C0.2 Max OR R0.2 Max</text>
<text x="37.2" y="183.3">(NO DENT &amp; NO BURR )</text>
<text x="83.3" y="185.2">MATERIAL</text>
<text x="175.2" y="189.7">3RD ANGLE</text>
<text x="67.1" y="192.3">0.1</text>
<text x="67.1" y="195.4">0.2</text>
<text x="83.3" y="192.6">FINISH</text>
<text x="67.1" y="198.4">0.3</text>
<text x="67.1" y="201.3">0.5</text>
<text x="83.3" y="200.5">HEAT TREATMENT.</text>
<text x="139" y="203.7">DATE</text>
<text x="183.3" y="203.9">UP DATE</text>
<text x="233.9" y="203.8">SHEET:</text>
<text x="252.9" y="203.8">1 OF 2</text>
<text x="67.1" y="204.4">0.8</text>
</g>
<g font-size="3.2">
<text x="8.6" y="127.9" transform="rotate(-90 8.6 127.9)">DETAIL</text>
<text x="8.4" y="150.2" transform="rotate(-90 8.4 150.2)">NAME</text>
<text x="8.4" y="171" transform="rotate(-90 8.4 171)">DATE</text>
<text x="33.8" y="189.5">JISB0405 MACHINING WORKING</text>
<text x="39.4" y="186.6">GENERAL TOLERANCE</text>
<text x="8.4" y="193.4" transform="rotate(-90 8.4 193.4)">ECN.NO.</text>
<text x="35.9" y="192.7">LESS THAN 6</text>
<text x="38.1" y="195.3">6 ~ 30</text>
<text x="143.6" y="193.7">DETAILED</text>
<text x="165.4" y="193.7">DESIGNED</text>
<text x="188.2" y="193.7">CHECKED</text>
<text x="209.5" y="193.7">APPROVED</text>
<text x="35" y="201.3">120 ~ 400</text>
<text x="36.4" y="198.3">30 ~ 120</text>
<text x="8.7" y="204.1" transform="rotate(-90 8.7 204.1)">REV.</text>
<text x="34.9" y="204.5">400 ~ 1000</text>
</g>
<g font-size="2.8">
<text x="12.7" y="136.8" transform="rotate(-90 12.7 136.8)">Change : Spec 1550 , 1050</text>
<text x="12.9" y="156.2" transform="rotate(-90 12.9 156.2)">THONGCHAI</text>
<text x="12.7" y="176.2" transform="rotate(-90 12.7 176.2)">27-05-2026</text>
<text x="12.8" y="204.3" transform="rotate(-90 12.8 204.3)">NR1</text>
</g>
<text font-size="2.5" fill="#f00" x="30.5" y="155.3">27/5/2569</text>
<g font-size="2.1">
<text x="75.6" y="176.6">0.8</text>
<text x="75.7" y="182">6.3</text>
<text x="77" y="187.1">25</text>
<text x="75.5" y="192">100</text>
<text x="76.4" y="202.2">Angle</text>
<text x="78.2" y="204.3">1</text>
</g>
</svg>
